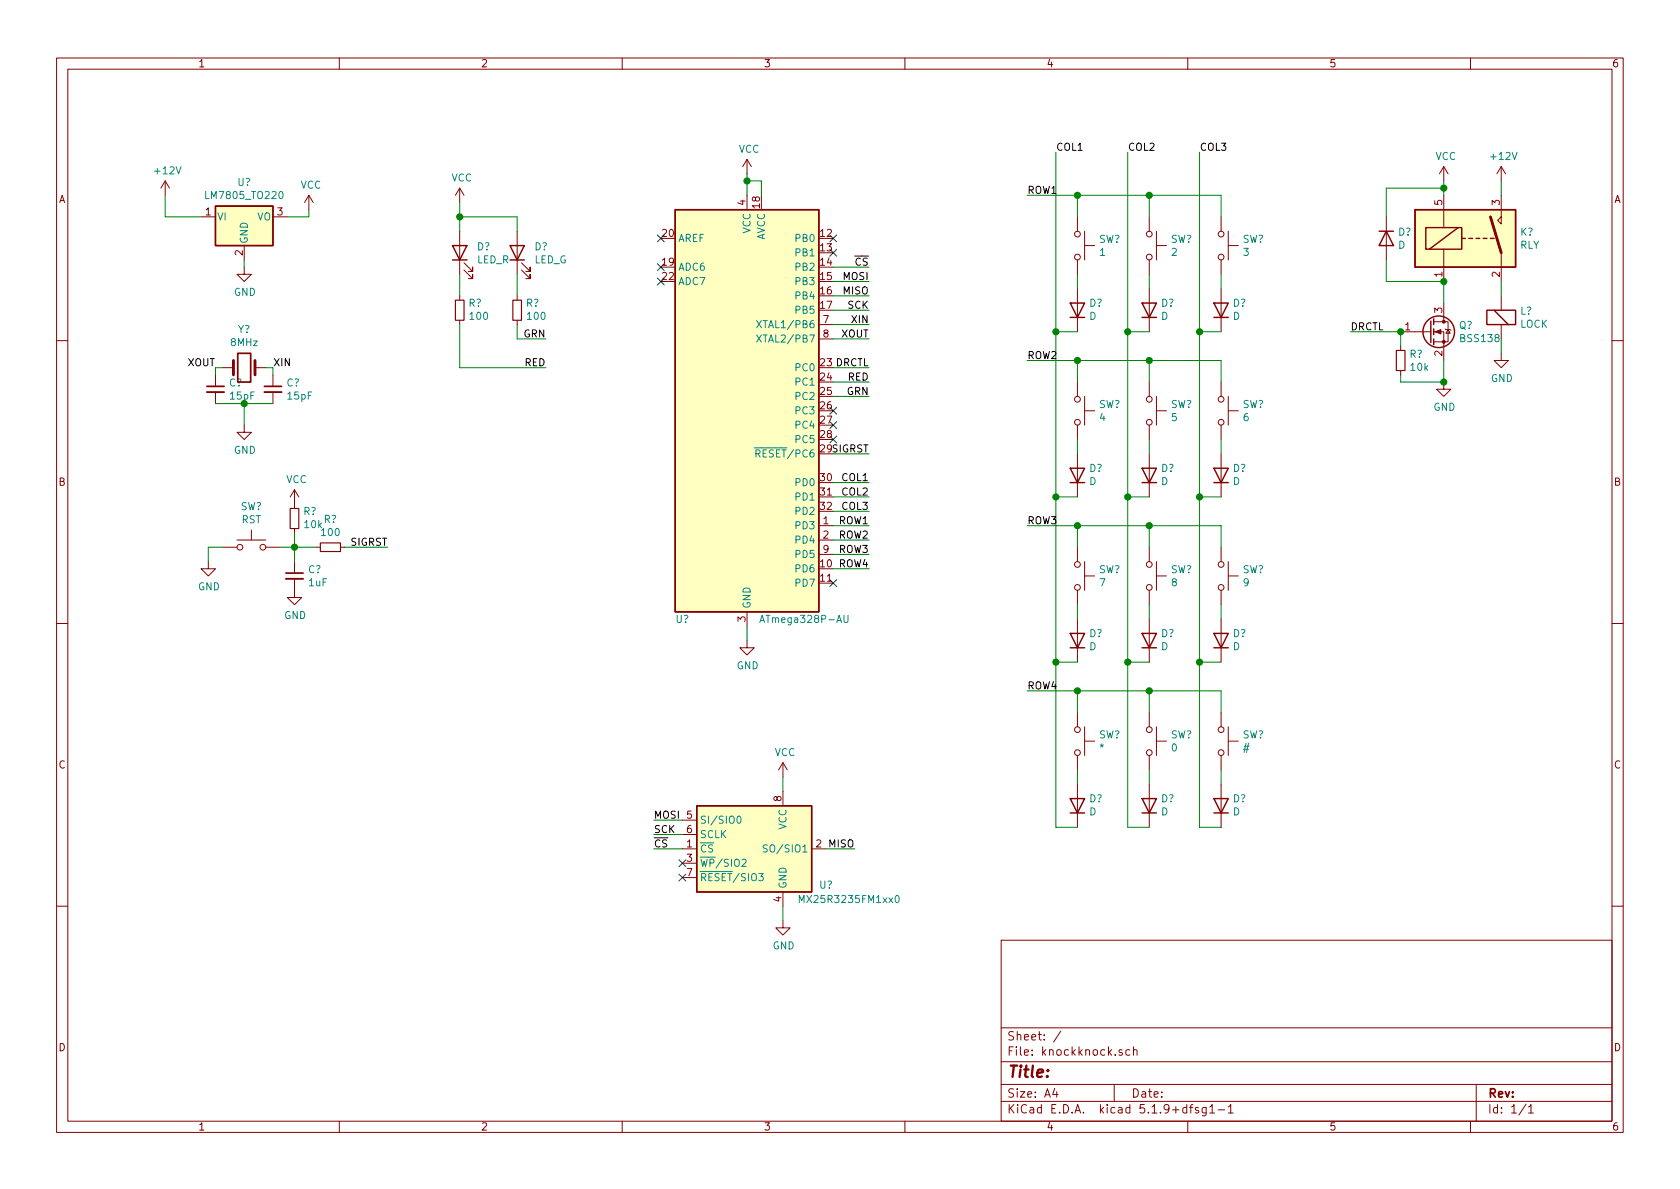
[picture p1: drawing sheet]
<svg xmlns="http://www.w3.org/2000/svg" width="297mm" height="210mm" viewBox="0 0 297 210" stroke-linecap="round" stroke-linejoin="round" font-family="sans-serif">
<g fill="none" stroke="#840000" stroke-width=".18">
<path d="M10 10.3h277v189.9h-277zM12 12.2h273v186.1h-273zM60 10.3v1.9M110 10.3v1.9M160 10.3v1.9M210 10.3v1.9M260 10.3v1.9M29.2 32l-.8 1.3M29.2 32v2.5M29.2 32l.8 1.3M35.6 38.3h2.5M48.3 38.3h2.5"/>
<path d="M54.6 34.5l-.8 1.3M54.6 34.5v2.6M54.6 34.5l.8 1.3M81.3 33.3l-.8 1.2M81.3 33.3v2.5M81.3 33.3l.7 1.2M132.1 28.2l-.8 1.3M132.1 28.2v2.5M132.1 34.5v2.6M132.1 28.2l.7 1.3M190.5 38.3v2.6M203.2 38.3v2.6"/>
<path d="M215.9 38.3v2.6M245.1 38.3v7.7M255.3 29.5v2.5M255.3 34.5v5.8M255.3 29.5l-.8 1.2M255.3 29.5l.7 1.2M265.4 34.5v5.1l-.6-.6 .6-.7M265.4 29.5l-.7 1.2M265.4 29.5v2.5M265.4 29.5l.8 1.2M43.2 47.2v1.3h1.2l-1.2 1.3-1.3-1.3h1.3M43.2 43.4v2.6"/>
<path d="M81.3 40.9v7.6M81.3 52.3v.8M81.3 56.6v.8M82 47.7l1.6 1.6v-.8v.8h-.8M82 46.5l1.6 1.5v-.8v.8h-.8M91.4 40.9v7.6M91.4 52.3v.8M91.4 56.6v.8M92.2 47.7l1.5 1.6v-.8v.8h-.7M92.2 46.5l1.5 1.5v-.8v.8h-.7M144.8 57.4h2.5M144.8 59.9h2.5"/>
<path d="M190.5 46v2.5M190.5 51v7.7M191.8 40.9v5.1M191.8 43.4h1.7M203.2 46v2.5M203.2 51v7.7M204.5 40.9v5.1M204.5 43.4h1.7M215.9 46v2.5M215.9 51v7.7M217.2 40.9v5.1M217.2 43.4h1.7"/>
<path d="M247.6 58.7h5.4M253.5 58.7h1.8v5M253.5 56.9h2.5v3.5h-2.5M255.3 44.1v5.7M255.3 53.6v3.3M255.5 58.2l.2 .1h.7l.1 .1M256 58.3l.4 .6h-.7zM265.4 44.7v5.1M265.4 52.3v2.6M265.4 57.4v2.5M10 60.2h2M38.1 66.3v2"/>
<path d="M38.1 69.3v2.1M39.4 65h1.9M43.2 75.2v1.2h1.2l-1.2 1.3-1.3-1.3h1.3M45.1 65h1.9M48.3 66.3v2M48.3 69.3v2.1M190.5 67.6v2.5M190.5 75.2v2.5M191.8 70.1v5.1M191.8 72.6h1.7M203.2 67.6v2.5M203.2 75.2v2.5"/>
<path d="M204.5 70.1v5.1M204.5 72.6h1.7M215.9 67.6v2.5M215.9 75.2v2.5M217.2 70.1v5.1M217.2 72.6h1.7M247.6 61.2v.8M247.6 65.5v.8M255.3 67.6v1.2h1.2l-1.2 1.3-1.3-1.3h1.3M265.4 62.5v1.2h1.3l-1.3 1.3-1.2-1.3h1.2M285 60.2h2M36.8 99.3v1.3h1.3l-1.3 1.2-1.2-1.2h1.2"/>
<path d="M39.4 96.8h2.5M41.9 95.5h5.1M44.4 93.7v1.8M47 96.8h2.5M52.1 86.6v3.3M52.1 93.5v.7M52.1 99.3v2M52.1 86.6l-.8 1.3M52.1 86.6l.7 1.3M55.9 96.8h.7M60.2 96.8h.8M144.8 95.5h2.5"/>
<path d="M144.8 93h2.5M144.8 98h2.5M190.5 80.3v7.6M190.5 96.8v2.5M191.8 99.3v5.1M203.2 80.3v7.6M203.2 96.8v2.5M204.5 99.3v5.1M215.9 80.3v7.6M215.9 96.8v2.5M217.2 99.3v5.1M10 110.3h2"/>
<path d="M52.1 102.4v3.3h1.2l-1.2 1.2-1.3-1.2h1.3M132.1 113.3v1.2h1.2l-1.2 1.3-1.3-1.3h1.3M132.1 108.2v2.5M190.5 104.4v2.5M190.5 109.5v7.6M191.8 101.8h1.7M203.2 104.4v2.5M203.2 109.5v7.6M204.5 101.8h1.7M215.9 104.4v2.5M215.9 109.5v7.6M217.2 101.8h1.7"/>
<path d="M285 110.3h2M138.4 134.9v2.5M138.4 139.9v2.6M138.4 134.9l-.7 1.2M138.4 134.9l.8 1.2M190.5 126v2.5M190.5 133.6v2.5M190.5 138.7v7.6M191.8 128.5v5.1M191.8 131.1h1.7M203.2 126v2.5M203.2 133.6v2.5"/>
<path d="M203.2 138.7v7.6M204.5 128.5v5.1M204.5 131.1h1.7M215.9 126v2.5M215.9 133.6v2.5M215.9 138.7v7.6M217.2 128.5v5.1M217.2 131.1h1.7M120.6 150.1h2.6M120.6 152.6h2.6M120.6 145h2.6M120.6 147.6h2.6"/>
<path d="M120.6 155.2h2.6M138.4 157.7v2.6M143.5 150.1h2.5M10 160.2h2M138.4 162.8v1.3h1.3l-1.3 1.2-1.2-1.2h1.2M177 166.3h108v32h-108zM285 160.2h2M60 198.3v1.9M110 198.3v1.9M160 198.3v1.9M177 194.8h108M177 191.8h108"/>
<path d="M177 187.8h108M177 181.8h108M186.5 192.5l-.4 1h1M186.8 193v1M187.6 182.3l-1.3 2M197 191.8v3M198.4 185.7l-.4-.1-.2 .2 .1 .2 .5 .2v.3h-.6M199.8 185.7l-.5-.1-.2 .3v.6l.2 .1 .5-.1M200.4 185.7l.2-.1 .4 .1v.9M200.4 185.1v1.5M210 198.3v1.9M210.3 195.8h.6"/>
<path d="M210.9 195.3l-.4 .2v1.3M211.9 195.9l-.4-.1-.2 .2 .1 .3 .5 .1v.3h-.6M213.3 195.8v1.2l-.3 .3h-.4M213.3 195.9l-.5-.1-.3 .3 .1 .6 .2 .1 .5-.1M213.9 195.8l.4-.5v1.5M213.9 196.8h.9M215.4 196.3h1.1M217.2 195.8l.4-.5v1.5M217.2 196.8h.8M260 198.3v1.9M261 191.8v6.5M269.8 195.2l-1.2 2"/>
<path d="M270.3 195.8l.4-.5v1.5M270.3 196.8h.8"/>
<circle cx="190.5" cy="41.4" r=".51"/>
<circle cx="190.5" cy="45.5" r=".51"/>
<circle cx="203.2" cy="41.4" r=".51"/>
<circle cx="203.2" cy="45.5" r=".51"/>
<circle cx="215.9" cy="41.4" r=".51"/>
<circle cx="215.9" cy="45.5" r=".51"/>
<circle cx="190.5" cy="74.7" r=".51"/>
<circle cx="190.5" cy="70.6" r=".51"/>
<circle cx="203.2" cy="74.7" r=".51"/>
<circle cx="203.2" cy="70.6" r=".51"/>
<circle cx="215.9" cy="70.6" r=".51"/>
<circle cx="215.9" cy="74.7" r=".51"/>
<circle cx="42.4" cy="96.8" r=".51"/>
<circle cx="46.5" cy="96.8" r=".51"/>
<circle cx="190.5" cy="99.8" r=".51"/>
<circle cx="203.2" cy="99.8" r=".51"/>
<circle cx="215.9" cy="99.8" r=".51"/>
<circle cx="190.5" cy="103.9" r=".51"/>
<circle cx="203.2" cy="103.9" r=".51"/>
<circle cx="215.9" cy="103.9" r=".51"/>
<circle cx="190.5" cy="129" r=".51"/>
<circle cx="190.5" cy="133.1" r=".51"/>
<circle cx="203.2" cy="129" r=".51"/>
<circle cx="203.2" cy="133.1" r=".51"/>
<circle cx="215.9" cy="129" r=".51"/>
<circle cx="215.9" cy="133.1" r=".51"/>
</g>
<path d="M80.5 53.1h1.5v3.5h-1.5zM90.7 53.1h1.5v3.5h-1.5zM246.9 62h1.5v3.5h-1.5zM51.3 89.9h1.5v3.6h-1.5zM56.6 96h3.6v1.5h-3.6z" fill="none" stroke="#840000" stroke-width=".2"/>
<g fill="none" stroke="#840000" stroke-width=".25">
<path d="M38.1 36.4h10.2v7h-10.2zM119.4 37.1h25.4v71.1h-25.4zM250.2 37.1h17.8v10.1h-17.8zM80 43.4h2.5l-1.2 2.6zM80 46h2.5M90.2 43.4h2.5l-1.3 2.6zM90.2 46h2.5M189.2 53.6h2.6l-1.3 2.5zM189.2 56.1h2.6M201.9 53.6h2.6l-1.3 2.5zM201.9 56.1h2.6M214.6 53.6h2.6l-1.3 2.5z"/>
<path d="M214.6 56.1h2.6M243.8 40.9h2.6M245.1 40.9l1.3 2.5h-2.6zM252.1 40.3h6.3v3.8h-6.3zM253 56.8v3.8M253.5 56.4v1M253.5 58.2v1M253.5 59.9v1.1M257.8 40.3l-5.1 3.8M258.4 42.2h.7M259.7 42.2h.6M261 42.2h.6"/>
<path d="M262.3 42.2h.6M262.9 54.9h5.1v2.5h-5.1zM263.5 42.2h.7M264.2 54.9l2.5 2.5M189.2 82.8h2.6l-1.3 2.5zM189.2 85.3h2.6M201.9 82.8h2.6l-1.3 2.5zM201.9 85.3h2.6M214.6 82.8h2.6l-1.3 2.5zM214.6 85.3h2.6M189.2 112h2.6l-1.3 2.5zM189.2 114.5h2.6"/>
<path d="M201.9 112h2.6l-1.3 2.5zM201.9 114.5h2.6M214.6 112h2.6l-1.3 2.5zM214.6 114.5h2.6M123.2 142.5h20.3v15.2h-20.3zM189.2 141.2h2.6l-1.3 2.6zM189.2 143.8h2.6M201.9 141.2h2.6l-1.3 2.6zM201.9 143.8h2.6M214.6 141.2h2.6l-1.3 2.6zM214.6 143.8h2.6"/>
<circle cx="254.4" cy="58.7" r="2.79"/>
</g>
<path d="M36.6 69.3h3M46.7 69.3h3.1M50.5 102.4h3.1" fill="none" stroke="#840000" stroke-width=".33"/>
<path d="M36.6 68.3h3M42 62.5h2.3v5.1h-2.3zM46.7 68.3h3.1M50.5 101.3h3.1" fill="none" stroke="#840000" stroke-width=".3"/>
<g fill="#ffffc2" stroke="#ffffc2" stroke-width=".18">
<path d="M38.1 36.4h10.2v7h-10.2z"/>
<path d="M250.2 37.1h17.8v10.1h-17.8z"/>
<path d="M119.4 37.1h25.4v71.1h-25.4z"/>
<path d="M123.2 142.5h20.3v15.2h-20.3z"/>
</g>
<path d="M263.5 38.3l1.9 6.4M41.3 63.7v2.6M45.1 63.7v2.6" fill="none" stroke="#840000" stroke-width=".51"/>
<g fill="none" stroke="#008484" stroke-width=".18">
<path d="M133.8 56.7l.8 1.3M133.8 59.2l.8 1.3M134.6 56.7l-.8 1.3M134.6 59.2l-.8 1.3M133.3 79.2h1.3M133.7 80.2h.6l.1-.2-.1-.3-.2-.2h-.4v1.3M134 80.2l.4 .6M134.3 110.1l.4-1.3 .5 1.3M134.5 109.7h.6M149.2 108.8v1l.3 .3h.2l.2-.3v-1M130.4 144.4l.2-.1a.69 .69 0 0 1 .4 .7 .69 .69 0 0 1-.4 .6l-.2-.1-.1-.4zM131.2 152.1l.5-.2 .2 .2v.2v.2l-.8 .7h.8"/>
<path d="M134.2 154.5h.8l-.5 .5 .4 .1v.5l-.2 .1-.5-.1M135.7 149.5l-.5-.1-.2 .1-.1 .3 .2 .2 .4 .1 .2 .3-.3 .3-.5-.1M141.3 159.6v-1.3l.5 1 .4-1v1.3M158.4 158.5l.2-.2a.69 .69 0 0 1 .4 .7 .69 .69 0 0 1-.4 .6l-.3-.2v-.3z"/>
</g>
<g fill="#840000" stroke="#840000" stroke-width=".18">
<path d="M253.7 58.7l1.1-.4v.7z"/>
<circle cx="255.3" cy="60.4" r=".25"/>
<circle cx="255.3" cy="56.9" r=".25"/>
</g>
<g fill="none" stroke="#008400" stroke-width=".18">
<path d="M29.2 34.5v3.8h6.4M54.6 37.1v1.2h-3.8M81.3 38.3h10.1v2.6M81.3 35.8v5.1M132.1 30.7v3.8M132.1 32h2.5v2.5M181.6 34.5h34.3v3.8M186.7 26.9v119.4h3.8M190.5 34.5v3.8M199.4 26.9v119.4h3.8M203.2 34.5v3.8M212.1 26.9v119.4h3.8"/>
<path d="M255.3 32v2.5M255.3 33.3h-10.2v5M265.4 32v2.5M43.2 46v1.2M81.3 57.4v7.6h15.2M81.3 48.5v3.8M91.4 57.4v2.5h5.1M91.4 48.5v3.8M147.3 59.9h6.4M147.3 49.8h6.4M147.3 57.4h6.4M147.3 47.2h6.4"/>
<path d="M147.3 52.3h6.4M147.3 54.9h6.4M186.7 58.7h3.8M190.5 48.5v2.5M199.4 58.7h3.8M203.2 48.5v2.5M212.1 58.7h3.8M215.9 48.5v2.5M238.8 58.7h8.8v2.5M245.1 46v3.8h10.2v3.8M265.4 49.8v2.5M265.4 59.9v2.6"/>
<path d="M38.1 71.4h10.2M39.4 65h-1.3v1.3M43.2 71.4v3.8M47 65h1.3v1.3M147.3 65h6.4M147.3 70.1h6.4M147.3 67.6h6.4M181.6 63.7h34.3v3.9M190.5 63.7v3.9M190.5 77.7v2.6M203.2 63.7v3.9M203.2 77.7v2.6"/>
<path d="M215.9 77.7v2.6M255.3 63.7v3.9h-7.7v-1.3M39.4 96.8h-2.6v2.5M49.5 96.8h6.4M52.1 94.2v5.1M61 96.8h7.6M147.3 87.9h6.4M147.3 85.3h6.4M147.3 98h6.4M147.3 95.5h6.4M147.3 93h6.4M147.3 90.4h6.4"/>
<path d="M147.3 80.3h6.4M181.6 93h34.3v3.8M186.7 87.9h3.8M190.5 93v3.8M199.4 87.9h3.8M203.2 93v3.8M212.1 87.9h3.8M132.1 110.7v2.6M147.3 100.6h6.4M186.7 117.1h3.8M190.5 106.9v2.6M199.4 117.1h3.8"/>
<path d="M203.2 106.9v2.6M212.1 117.1h3.8M215.9 106.9v2.6M138.4 137.4v2.5M181.6 122.2h34.3v3.8M190.5 122.2v3.8M190.5 136.1v2.6M203.2 122.2v3.8M203.2 136.1v2.6M215.9 136.1v2.6M115.6 150.1h5M115.6 145h5"/>
<path d="M115.6 147.6h5M146 150.1h5.1M138.4 160.3v2.5"/>
</g>
<g fill="#008400" stroke="#008400" stroke-width=".25">
<circle cx="81.3" cy="38.3" r=".51"/>
<circle cx="212.1" cy="58.7" r=".51"/>
<circle cx="190.5" cy="34.5" r=".51"/>
<circle cx="199.4" cy="117.1" r=".51"/>
<circle cx="212.1" cy="87.9" r=".51"/>
<circle cx="212.1" cy="117.1" r=".51"/>
<circle cx="199.4" cy="87.9" r=".51"/>
<circle cx="199.4" cy="58.7" r=".51"/>
<circle cx="186.7" cy="117.1" r=".51"/>
<circle cx="186.7" cy="87.9" r=".51"/>
<circle cx="132.1" cy="32" r=".51"/>
<circle cx="186.7" cy="58.7" r=".51"/>
<circle cx="203.2" cy="122.2" r=".51"/>
<circle cx="255.3" cy="33.3" r=".51"/>
<circle cx="190.5" cy="122.2" r=".51"/>
<circle cx="203.2" cy="93" r=".51"/>
<circle cx="255.3" cy="67.6" r=".51"/>
<circle cx="190.5" cy="93" r=".51"/>
<circle cx="247.7" cy="58.7" r=".51"/>
<circle cx="255.3" cy="49.8" r=".51"/>
<circle cx="203.2" cy="63.7" r=".51"/>
<circle cx="190.5" cy="63.7" r=".51"/>
<circle cx="52.1" cy="96.8" r=".51"/>
<circle cx="203.2" cy="34.5" r=".51"/>
<circle cx="43.2" cy="71.4" r=".51"/>
</g>
<g fill="none" stroke="#000084" stroke-width=".18">
<path d="M116.2 49.2l1.2 1.2M116.2 46.6l1.2 1.2M116.2 41.5l1.2 1.3M117.4 49.2l-1.2 1.2M117.4 46.6l-1.2 1.2M117.4 41.5l-1.2 1.3M146.7 44.1l1.2 1.2M146.7 41.5l1.2 1.3M147.9 44.1l-1.2 1.2M147.9 41.5l-1.2 1.3M146.7 77.1l1.2 1.2M146.7 74.6l1.2 1.2"/>
<path d="M146.7 72l1.2 1.2M147.9 77.1l-1.2 1.2M147.9 74.6l-1.2 1.2M147.9 72l-1.2 1.2M146.7 102.5l1.2 1.2M147.9 102.5l-1.2 1.2M120 152l1.3 1.3M120 154.6l1.3 1.2M121.3 152l-1.3 1.3M121.3 154.6l-1.3 1.2"/>
</g>
<text font-size="2.8" fill="#840000" x="178" y="190.5">Title:</text>
<g font-size="2.1" fill="#840000">
<text x="178" y="184">Sheet: /</text>
<text x="178" y="186.7">File: knockknock.sch</text>
<text x="178" y="196.9">KiCad E.D.A. kicad 5.1.9+dfsg1-1</text>
<text x="178" y="194.1">Size: A4</text>
<text x="200" y="194.1">Date:</text>
<text x="263" y="194.1">Rev:</text>
<text x="263" y="196.9">Id: 1/1</text>
</g>
<g font-size="1.8" fill="#840000">
<text x="35" y="11.9">1</text>
<text x="85" y="11.9">2</text>
<text x="135" y="11.9">3</text>
<text x="185" y="11.9">4</text>
<text x="235" y="11.9">5</text>
<text x="285" y="11.9">6</text>
<text x="10.4" y="35.9">A</text>
<text x="285.4" y="35.9">A</text>
<text x="36.3" y="38.1">1</text>
<text x="49" y="38.1">3</text>
<text x="117.1" y="41.9">20</text>
<text x="131.8" y="36.3" transform="rotate(-90 131.8 36.3)">4</text>
<text x="134.4" y="36.8" transform="rotate(-90 134.4 36.8)">18</text>
<text x="145.1" y="41.9">12</text>
<text x="255" y="36.3" transform="rotate(-90 255 36.3)">5</text>
<text x="265.2" y="36.3" transform="rotate(-90 265.2 36.3)">3</text>
<text x="42.9" y="45.2" transform="rotate(-90 42.9 45.2)">2</text>
<text x="117.1" y="47">19</text>
<text x="145.1" y="44.4">13</text>
<text x="145.1" y="47">14</text>
<text x="117.1" y="49.5">22</text>
<text x="145.1" y="49.5">15</text>
<text x="145.1" y="52.1">16</text>
<text x="255" y="49" transform="rotate(-90 255 49)">1</text>
<text x="265.2" y="49" transform="rotate(-90 265.2 49)">2</text>
<text x="145.1" y="54.6">17</text>
<text x="145.6" y="57.1">7</text>
<text x="145.6" y="59.7">8</text>
<text x="248.4" y="58.4">1</text>
<text x="255" y="55.3" transform="rotate(-90 255 55.3)">3</text>
<text x="255" y="63" transform="rotate(-90 255 63)">2</text>
<text x="145.1" y="67.3">24</text>
<text x="145.1" y="69.8">25</text>
<text x="145.1" y="72.4">26</text>
<text x="145.1" y="74.9">27</text>
<text x="145.1" y="77.5">28</text>
<text x="10.4" y="85.9">B</text>
<text x="145.1" y="85.1">30</text>
<text x="145.1" y="87.6">31</text>
<text x="285.4" y="85.9">B</text>
<text x="145.1" y="90.2">32</text>
<text x="145.6" y="92.7">1</text>
<text x="145.6" y="95.2">2</text>
<text x="145.1" y="100.3">10</text>
<text x="145.6" y="97.8">9</text>
<text x="145.1" y="102.9">11</text>
<text x="131.8" y="110" transform="rotate(-90 131.8 110)">3</text>
<text x="10.4" y="135.9">C</text>
<text x="285.4" y="135.9">C</text>
<text x="138.2" y="141.7" transform="rotate(-90 138.2 141.7)">8</text>
<text x="121.4" y="149.9">1</text>
<text x="121.4" y="144.8">5</text>
<text x="121.4" y="147.3">6</text>
<text x="144.3" y="149.9">2</text>
<text x="121.4" y="152.4">3</text>
<text x="121.4" y="154.9">7</text>
<text x="138.2" y="159.5" transform="rotate(-90 138.2 159.5)">4</text>
<text x="10.4" y="185.9">D</text>
<text x="285.4" y="185.9">D</text>
<text x="35" y="199.9">1</text>
<text x="85" y="199.9">2</text>
<text x="135" y="199.9">3</text>
<text x="185" y="199.9">4</text>
<text x="235" y="199.9">5</text>
<text x="285" y="199.9">6</text>
</g>
<g font-size="1.8" fill="#008484">
<text x="130.6" y="27">VCC</text>
<text x="253.8" y="28.3">VCC</text>
<text x="263.7" y="28.3">+12V</text>
<text x="27.5" y="30.8">+12V</text>
<text x="36.8" y="35.2">LM7805_TO220</text>
<text x="42" y="32.9">U?</text>
<text x="53.1" y="33.4">VCC</text>
<text x="79.8" y="32.1">VCC</text>
<text x="38.4" y="39">VI</text>
<text x="45.4" y="39">VO</text>
<text x="132.7" y="41.3" transform="rotate(-90 132.7 41.3)">VCC</text>
<text x="247.2" y="41.7">D?</text>
<text x="268.8" y="41.7">K?</text>
<text x="43.8" y="43.2" transform="rotate(-90 43.8 43.2)">GND</text>
<text x="84.3" y="46.6">LED_R</text>
<text x="84.4" y="44.3">D?</text>
<text x="94.4" y="46.6">LED_G</text>
<text x="94.5" y="44.3">D?</text>
<text x="119.9" y="47.9">ADC6</text>
<text x="119.9" y="42.8">AREF</text>
<text x="135.3" y="42.6" transform="rotate(-90 135.3 42.6)">AVCC</text>
<text x="140.8" y="42.8">PB0</text>
<text x="140.8" y="45.3">PB1</text>
<text x="140.8" y="47.9">PB2</text>
<text x="194.3" y="42.9">SW?</text>
<text x="194.5" y="45.3">1</text>
<text x="207" y="42.9">SW?</text>
<text x="207.2" y="45.3">2</text>
<text x="219.7" y="42.9">SW?</text>
<text x="219.9" y="45.3">3</text>
<text x="247.2" y="44">D</text>
<text x="268.7" y="44">RLY</text>
<text x="41.4" y="52.3">GND</text>
<text x="119.9" y="50.4">ADC7</text>
<text x="140.8" y="50.4">PB3</text>
<text x="140.8" y="53">PB4</text>
<text x="42.1" y="58.9">Y?</text>
<text x="82.9" y="54.2">R?</text>
<text x="83.2" y="56.6">100</text>
<text x="93" y="54.2">R?</text>
<text x="93.3" y="56.6">100</text>
<text x="134.7" y="58">XTAL1/PB6</text>
<text x="140.8" y="55.5">PB5</text>
<text x="192.6" y="54.2">D?</text>
<text x="192.6" y="56.6">D</text>
<text x="205.3" y="54.2">D?</text>
<text x="205.3" y="56.6">D</text>
<text x="218" y="54.2">D?</text>
<text x="218" y="56.6">D</text>
<text x="258" y="58.2">Q?</text>
<text x="268.8" y="58">LOCK</text>
<text x="268.8" y="55.6">L?</text>
<text x="40.9" y="61.2">8MHz</text>
<text x="134.7" y="60.6">XTAL2/PB7</text>
<text x="140.8" y="65.7">PC0</text>
<text x="249.2" y="63.3">R?</text>
<text x="249.5" y="65.6">10k</text>
<text x="258.4" y="60.5">BSS138</text>
<text x="40.5" y="68.3">C?</text>
<text x="40.8" y="70.7">15pF</text>
<text x="50.7" y="68.3">C?</text>
<text x="50.9" y="70.7">15pF</text>
<text x="140.8" y="68.2">PC1</text>
<text x="140.8" y="70.7">PC2</text>
<text x="263.6" y="67.6">GND</text>
<text x="140.8" y="73.3">PC3</text>
<text x="140.8" y="75.8">PC4</text>
<text x="194.3" y="72.2">SW?</text>
<text x="194.5" y="74.5">4</text>
<text x="207" y="72.2">SW?</text>
<text x="207.2" y="74.5">5</text>
<text x="219.7" y="72.2">SW?</text>
<text x="219.9" y="74.5">6</text>
<text x="253.4" y="72.6">GND</text>
<text x="41.4" y="80.3">GND</text>
<text x="134.4" y="80.9">RESET/PC6</text>
<text x="140.8" y="78.4">PC5</text>
<text x="192.6" y="83.5">D?</text>
<text x="205.3" y="83.5">D?</text>
<text x="218" y="83.5">D?</text>
<text x="50.6" y="85.4">VCC</text>
<text x="140.8" y="86">PD0</text>
<text x="140.8" y="88.5">PD1</text>
<text x="192.6" y="85.8">D</text>
<text x="205.3" y="85.8">D</text>
<text x="218" y="85.8">D</text>
<text x="42.5" y="90.2">SW?</text>
<text x="42.7" y="92.5">RST</text>
<text x="53.6" y="91.1">R?</text>
<text x="53.9" y="93.4">10k</text>
<text x="56.9" y="94.8">100</text>
<text x="57.3" y="92.5">R?</text>
<text x="140.8" y="93.6">PD3</text>
<text x="140.8" y="91.1">PD2</text>
<text x="54.5" y="101.4">C?</text>
<text x="140.8" y="101.2">PD6</text>
<text x="140.8" y="96.1">PD4</text>
<text x="140.8" y="98.7">PD5</text>
<text x="194.3" y="101.4">SW?</text>
<text x="207" y="101.4">SW?</text>
<text x="219.7" y="101.4">SW?</text>
<text x="35" y="104.4">GND</text>
<text x="54.6" y="103.7">1uF</text>
<text x="132.7" y="107.7" transform="rotate(-90 132.7 107.7)">GND</text>
<text x="140.8" y="103.8">PD7</text>
<text x="194.5" y="103.7">7</text>
<text x="207.2" y="103.7">8</text>
<text x="219.9" y="103.7">9</text>
<text x="50.2" y="109.5">GND</text>
<text x="119.5" y="110.2">U?</text>
<text x="135.1" y="110.2">ATmega328P-AU</text>
<text x="192.6" y="112.7">D?</text>
<text x="205.3" y="112.7">D?</text>
<text x="218" y="112.7">D?</text>
<text x="130.3" y="118.4">GND</text>
<text x="192.6" y="115">D</text>
<text x="205.3" y="115">D</text>
<text x="218" y="115">D</text>
<text x="194.3" y="130.6">SW?</text>
<text x="207" y="130.6">SW?</text>
<text x="219.7" y="130.6">SW?</text>
<text x="137" y="133.7">VCC</text>
<text x="194.5" y="132.9">*</text>
<text x="207.2" y="132.9">0</text>
<text x="219.9" y="132.9">#</text>
<text x="192.6" y="141.9">D?</text>
<text x="205.3" y="141.9">D?</text>
<text x="218" y="141.9">D?</text>
<text x="123.7" y="145.7">SI/SIO0</text>
<text x="123.7" y="148.2">SCLK</text>
<text x="139.1" y="146.7" transform="rotate(-90 139.1 146.7)">VCC</text>
<text x="192.6" y="144.2">D</text>
<text x="205.3" y="144.2">D</text>
<text x="218" y="144.2">D</text>
<text x="123.7" y="150.7">CS</text>
<text x="123.7" y="153.3">WP/SIO2</text>
<text x="123.7" y="155.8">RESET/SIO3</text>
<text x="135.9" y="150.7">SO/SIO1</text>
<text x="139.1" y="157.2" transform="rotate(-90 139.1 157.2)">GND</text>
<text x="142" y="159.7">MX25R3235FM1xx0</text>
<text x="144.9" y="157.1">U?</text>
<text x="136.6" y="167.9">GND</text>
</g>
<g font-size="1.8">
<text x="186.7" y="26.7">COL1</text>
<text x="199.4" y="26.7">COL2</text>
<text x="212.1" y="26.7">COL3</text>
<text x="181.6" y="34.3">ROW1</text>
<text x="151.2" y="47">CS</text>
<text x="149.1" y="49.5">MOSI</text>
<text x="149.1" y="52.1">MISO</text>
<text x="92.6" y="59.7">GRN</text>
<text x="148.8" y="59.7">XOUT</text>
<text x="149.9" y="54.6">SCK</text>
<text x="150.7" y="57.1">XIN</text>
<text x="238.8" y="58.4">DRCTL</text>
<text x="33.2" y="64.8">XOUT</text>
<text x="48.3" y="64.8">XIN</text>
<text x="92.8" y="64.8">RED</text>
<text x="145.1" y="64.8">23 DRCTL</text>
<text x="181.6" y="63.5">ROW2</text>
<text x="149.7" y="69.8">GRN</text>
<text x="149.9" y="67.3">RED</text>
<text x="145.1" y="80">29SIGRST</text>
<text x="148.9" y="87.6">COL2</text>
<text x="148.9" y="85.1">COL1</text>
<text x="148.4" y="95.2">ROW2</text>
<text x="148.4" y="92.7">ROW1</text>
<text x="148.9" y="90.2">COL3</text>
<text x="181.6" y="92.7">ROW3</text>
<text x="62" y="96.5">SIGRST</text>
<text x="148.4" y="100.3">ROW4</text>
<text x="148.4" y="97.8">ROW3</text>
<text x="181.6" y="121.9">ROW4</text>
<text x="115.6" y="149.9">CS</text>
<text x="115.6" y="147.3">SCK</text>
<text x="115.6" y="144.8">MOSI</text>
<text x="146.6" y="149.9">MISO</text>
</g>
</svg>
